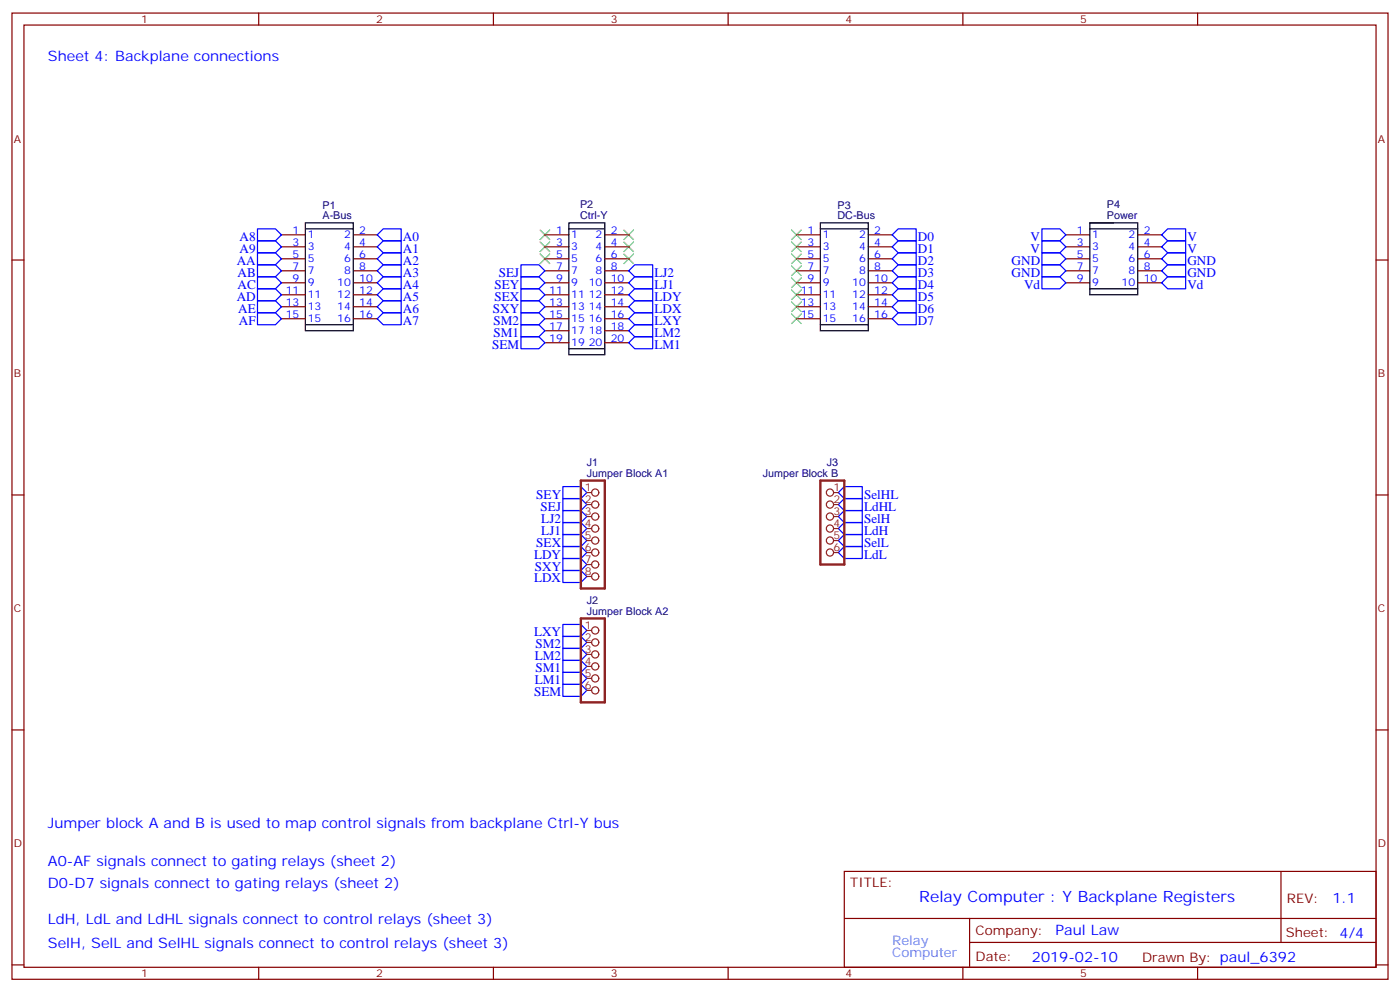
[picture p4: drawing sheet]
<svg xmlns="http://www.w3.org/2000/svg" width="412mm" height="292mm" viewBox="0 0 412 292" stroke-linecap="round" stroke-linejoin="round" font-family="sans-serif">
<g fill="none" stroke="#870000" stroke-width=".35">
<path d="M3.5 3.8h405.4v284.4h-405.4zM7.1 7.4h398.2v277.3h-398.2zM76.2 3.8v3.6M145.3 3.8v3.6M214.5 3.8v3.6M283.6 3.8v3.6M352.8 3.8v3.6M3.5 76.5h3.6M82.9 69.1h7.1M82.9 72.6h7.1M82.9 76.2h7.1M82.9 79.7h7.1"/>
<path d="M104.1 69.1h7M104.1 72.6h7M104.1 76.2h7M104.1 79.7h7M160.5 69.1h7.1M160.5 72.6h7.1M160.5 76.2h7.1M160.5 79.7h7.1M178.2 69.1h7M178.2 72.6h7M178.2 76.2h7M178.2 79.7h7"/>
<path d="M234.6 69.1h7.1M234.6 72.6h7.1M234.6 76.2h7.1M234.6 79.7h7.1M255.8 69.1h7M255.8 72.6h7M255.8 76.2h7M255.8 79.7h7M314 69.1h7M314 72.6h7M314 76.2h7M314 79.7h7"/>
<path d="M335.1 69.1h7.1M335.1 72.6h7.1M335.1 76.2h7.1M335.1 79.7h7.1M405.3 76.5h3.6M82.9 83.2h7.1M82.9 86.7h7.1M82.9 90.3h7.1M82.9 93.8h7.1M104.1 83.2h7M104.1 86.7h7M104.1 90.3h7"/>
<path d="M104.1 93.8h7M160.5 83.2h7.1M160.5 86.7h7.1M160.5 90.3h7.1M160.5 93.8h7.1M160.5 97.3h7.1M178.2 83.2h7M178.2 86.7h7M178.2 90.3h7M178.2 93.8h7M178.2 97.3h7M234.6 83.2h7.1"/>
<path d="M234.6 86.7h7.1M234.6 90.3h7.1M234.6 93.8h7.1M255.8 83.2h7M255.8 86.7h7M255.8 90.3h7M255.8 93.8h7M314 83.2h7M335.1 83.2h7.1M160.5 100.9h7.1M178.2 100.9h7M3.5 145.7h3.6"/>
<path d="M405.3 145.7h3.6M3.5 214.8h3.6M405.3 214.8h3.6M248.7 256.4h156.6v28.3h-156.6zM377.3 256.5v20.8M248.7 270.3h156.5M285.6 277.3h119.6M285.6 270.3v14.1M3.5 284h3.6M76.2 284.7v3.5M145.3 284.7v3.5M214.5 284.7v3.5"/>
<path d="M283.6 284.7v3.5M352.8 284.7v3.5M405.3 284h3.6"/>
</g>
<g fill="none" stroke="#000" stroke-width=".35">
<path d="M90 65.6h14.1v31.7h-14.1zM90 67.3h14.1M167.6 65.6h10.6v38.8h-10.6zM167.6 67.3h10.6M241.7 65.6h14.1v31.7h-14.1zM241.7 67.3h14.1M321 65.6h14.1v21.1h-14.1zM321 67.3h14.1M321 65.6h7.1M90 95.6h14.1M241.7 95.6h14.1M321 85h14.1"/>
<path d="M167.6 102.6h10.6"/>
</g>
<g fill="none" stroke="#00f" stroke-width=".35">
<path d="M75.8 67.3h5.3l1.8 1.8-1.8 1.8h-5.3zM75.8 70.9h5.3l1.8 1.7-1.8 1.8h-5.3zM75.8 74.4h5.3l1.8 1.8-1.8 1.7h-5.3zM75.8 77.9h5.3l1.8 1.8-1.8 1.8h-5.3zM111.1 69.1l1.8-1.8h5.3v3.6h-5.3zM111.1 72.6l1.8-1.7h5.3v3.5h-5.3zM111.1 76.2l1.8-1.8h5.3v3.5h-5.3zM112.9 77.9h5.3v3.6h-5.3l-1.8-1.8zM153.5 77.9h5.2l1.8 1.8-1.8 1.8h-5.2zM187 77.9h5.3v3.6h-5.3l-1.8-1.8zM262.8 72.6l1.8-1.7h5.3v3.5h-5.3zM262.8 79.7l1.8-1.8h5.3v3.6h-5.3z"/>
<path d="M264.6 67.3h5.3v3.6h-5.3l-1.8-1.8zM264.6 74.4h5.3v3.5h-5.3l-1.8-1.7zM306.9 67.3h5.3l1.8 1.8-1.8 1.8h-5.3zM306.9 70.9h5.3l1.8 1.7-1.8 1.8h-5.3zM306.9 74.4h5.3l1.8 1.8-1.8 1.7h-5.3zM306.9 77.9h5.3l1.8 1.8-1.8 1.8h-5.3zM342.2 72.6l1.8-1.7h5.2v3.5h-5.2zM342.2 79.7l1.8-1.8h5.2v3.6h-5.2zM344 67.3h5.2v3.6h-5.2l-1.8-1.8zM344 74.4h5.2v3.5h-5.2l-1.8-1.7zM75.8 81.5h5.3l1.8 1.7-1.8 1.8h-5.3zM75.8 85h5.3l1.8 1.7-1.8 1.8h-5.3z"/>
<path d="M75.8 88.5h5.3l1.8 1.8-1.8 1.7h-5.3zM75.8 92h5.3l1.8 1.8-1.8 1.8h-5.3zM112.9 81.5h5.3v3.5h-5.3l-1.8-1.8zM112.9 85h5.3v3.5h-5.3l-1.8-1.8zM112.9 88.5h5.3v3.5h-5.3l-1.8-1.7zM112.9 92h5.3v3.6h-5.3l-1.8-1.8zM153.5 81.5h5.2l1.8 1.7-1.8 1.8h-5.2zM153.5 85h5.2l1.8 1.7-1.8 1.8h-5.2zM153.5 88.5h5.2l1.8 1.8-1.8 1.7h-5.2zM153.5 92h5.2l1.8 1.8-1.8 1.8h-5.2zM153.5 95.6h5.2l1.8 1.7-1.8 1.8h-5.2zM153.5 99.1h5.2l1.8 1.8-1.8 1.7h-5.2z"/>
<path d="M187 81.5h5.3v3.5h-5.3l-1.8-1.8zM187 85h5.3v3.5h-5.3l-1.8-1.8zM187 88.5h5.3v3.5h-5.3l-1.8-1.7zM187 92h5.3v3.6h-5.3l-1.8-1.8zM187 95.6h5.3v3.5h-5.3l-1.8-1.8zM187 99.1h5.3v3.5h-5.3l-1.8-1.7zM262.8 86.7l1.8-1.7h5.3v3.5h-5.3zM262.8 93.8l1.8-1.8h5.3v3.6h-5.3zM264.6 81.5h5.3v3.5h-5.3l-1.8-1.8zM264.6 88.5h5.3v3.5h-5.3l-1.8-1.7zM306.9 81.5h5.3l1.8 1.7-1.8 1.8h-5.3zM344 81.5h5.2v3.5h-5.2l-1.8-1.8z"/>
<path d="M165.8 157.3h5.3l1.8 1.8-1.8 1.7h-5.3zM165.8 143.2h5.3l1.8 1.8-1.8 1.7h-5.3zM165.8 146.7h5.3l1.8 1.8-1.8 1.7h-5.3zM165.8 150.2h5.3l1.8 1.8-1.8 1.8h-5.3zM165.8 153.8h5.3l1.8 1.7-1.8 1.8h-5.3zM248.7 150.2h5.3v3.6h-5.3l-1.8-1.8zM248.7 157.3h5.3v3.5h-5.3l-1.8-1.7zM248.7 153.8h5.3v3.5h-5.3l-1.8-1.8zM248.7 143.2h5.3v3.5h-5.3l-1.8-1.7zM248.7 146.7h5.3v3.5h-5.3l-1.8-1.7zM165.8 164.4h5.3l1.8 1.7-1.8 1.8h-5.3zM165.8 160.8h5.3l1.8 1.8-1.8 1.8h-5.3z"/>
<path d="M165.8 167.9h5.3l1.8 1.8-1.8 1.7h-5.3zM248.7 160.8h5.3v3.6h-5.3l-1.8-1.8zM165.8 183.8h5.3l1.8 1.7-1.8 1.8h-5.3zM165.8 190.8h5.3l1.8 1.8-1.8 1.7h-5.3zM165.8 197.9h5.3l1.8 1.7-1.8 1.8h-5.3zM165.8 194.3h5.3l1.8 1.8-1.8 1.8h-5.3zM165.8 187.3h5.3l1.8 1.8-1.8 1.7h-5.3zM165.8 201.4h5.3l1.8 1.8-1.8 1.7h-5.3z"/>
</g>
<path d="M171.1 141.4h7.1v31.8h-7.1zM241.7 141.4h7v24.7h-7zM171.1 182h7.1v24.7h-7.1z" fill="none" stroke="#8c2424" stroke-width=".71"/>
<g fill="none" stroke="#8c2424" stroke-width=".35">
<path d="M172.9 145h1.4M172.9 148.5h1.4M172.9 152h1.4M172.9 155.5h1.4M172.9 159.1h1.4M245.5 145h1.4M245.5 148.5h1.4M245.5 152h1.4M245.5 155.5h1.4M245.5 159.1h1.4M172.9 162.6h1.4M172.9 166.1h1.4"/>
<path d="M172.9 169.7h1.4M245.5 162.6h1.4M172.9 185.5h1.4M172.9 189.1h1.4M172.9 192.6h1.4M172.9 196.1h1.4M172.9 199.6h1.4M172.9 203.2h1.4"/>
<circle cx="175.3" cy="159.1" r="1.06"/>
<circle cx="175.3" cy="152" r="1.06"/>
<circle cx="175.3" cy="148.5" r="1.06"/>
<circle cx="175.3" cy="145" r="1.06"/>
<circle cx="175.3" cy="155.5" r="1.06"/>
<circle cx="244.5" cy="148.5" r="1.06"/>
<circle cx="244.5" cy="145" r="1.06"/>
<circle cx="244.5" cy="152" r="1.06"/>
<circle cx="244.5" cy="159.1" r="1.06"/>
<circle cx="244.5" cy="155.5" r="1.06"/>
<circle cx="175.3" cy="169.7" r="1.06"/>
<circle cx="175.3" cy="162.6" r="1.06"/>
<circle cx="175.3" cy="166.1" r="1.06"/>
<circle cx="244.5" cy="162.6" r="1.06"/>
<circle cx="175.3" cy="196.1" r="1.06"/>
<circle cx="175.3" cy="199.6" r="1.06"/>
<circle cx="175.3" cy="189.1" r="1.06"/>
<circle cx="175.3" cy="185.5" r="1.06"/>
<circle cx="175.3" cy="192.6" r="1.06"/>
<circle cx="175.3" cy="203.2" r="1.06"/>
</g>
<g fill="none" stroke="#3c3" stroke-width=".35">
<path d="M159.1 67.7l2.8 2.8M159.1 71.2l2.8 2.8M159.1 74.8l2.8 2.8M161.9 67.7l-2.8 2.8M161.9 71.2l-2.8 2.8M161.9 74.8l-2.8 2.8M183.8 74.8l2.8 2.8M183.8 67.7l2.8 2.8M183.8 71.2l2.8 2.8M186.6 74.8l-2.8 2.8M186.6 67.7l-2.8 2.8M186.6 71.2l-2.8 2.8"/>
<path d="M233.2 67.7l2.8 2.8M233.2 71.2l2.8 2.8M233.2 74.8l2.8 2.8M233.2 78.3l2.8 2.8M236 67.7l-2.8 2.8M236 71.2l-2.8 2.8M236 74.8l-2.8 2.8M236 78.3l-2.8 2.8M233.2 85.3l2.8 2.9M233.2 88.9l2.8 2.8M233.2 81.8l2.8 2.8M233.2 92.4l2.8 2.8"/>
<path d="M236 85.3l-2.8 2.9M236 88.9l-2.8 2.8M236 81.8l-2.8 2.8M236 92.4l-2.8 2.8"/>
</g>
<text font-size="4.6" fill="#00f" x="270.8" y="265.5">Relay Computer : Y Backplane Registers</text>
<g font-size="4.2" fill="#00f">
<text x="14.1" y="18">Sheet 4: Backplane connections</text>
<text x="14.1" y="243.7">Jumper block A and B is used to map control signals from backplane Ctrl-Y bus</text>
<text x="14.1" y="254.9">A0-AF signals connect to gating relays (sheet 2)</text>
<text x="14.1" y="261.4">D0-D7 signals connect to gating relays (sheet 2)</text>
<text x="392.5" y="265.7">1.1</text>
<text x="14.1" y="272">LdH, LdL and LdHL signals connect to control relays (sheet 3)</text>
<text x="310.9" y="275.3">Paul Law</text>
<text x="14.1" y="279">SelH, SelL and SelHL signals connect to control relays (sheet 3)</text>
<text x="304" y="283.1">2019-02-10</text>
</g>
<g font-size="3.9" fill="#00f">
<text x="70.6" y="70.9">A8</text>
<text x="118.7" y="70.9">A0</text>
<text x="270.4" y="70.9">D0</text>
<text x="303.6" y="70.9">V</text>
<text x="349.8" y="70.9">V</text>
<text x="69.7" y="77.9">AA</text>
<text x="70.6" y="74.4">A9</text>
<text x="118.7" y="74.4">A1</text>
<text x="118.7" y="77.9">A2</text>
<text x="270.4" y="74.4">D1</text>
<text x="270.4" y="77.9">D2</text>
<text x="298" y="77.9">GND</text>
<text x="303.6" y="74.4">V</text>
<text x="349.8" y="74.4">V</text>
<text x="349.8" y="77.9">GND</text>
<text x="70" y="81.5">AB</text>
<text x="118.7" y="81.5">A3</text>
<text x="146.9" y="81.5">SEJ</text>
<text x="192.8" y="81.5">LJ2</text>
<text x="270.4" y="81.5">D3</text>
<text x="298" y="81.5">GND</text>
<text x="349.8" y="81.5">GND</text>
<text x="69.7" y="88.5">AD</text>
<text x="70" y="85">AC</text>
<text x="118.7" y="85">A4</text>
<text x="118.7" y="88.5">A5</text>
<text x="145.6" y="85">SEY</text>
<text x="145.6" y="88.5">SEX</text>
<text x="192.8" y="85">LJ1</text>
<text x="192.8" y="88.5">LDY</text>
<text x="270.4" y="85">D4</text>
<text x="270.4" y="88.5">D5</text>
<text x="301.7" y="85">Vd</text>
<text x="349.8" y="85">Vd</text>
<text x="70.2" y="92">AE</text>
<text x="70.4" y="95.6">AF</text>
<text x="118.7" y="92">A6</text>
<text x="118.7" y="95.6">A7</text>
<text x="145.2" y="92">SXY</text>
<text x="145.4" y="95.6">SM2</text>
<text x="192.8" y="92">LDX</text>
<text x="192.8" y="95.6">LXY</text>
<text x="270.4" y="92">D6</text>
<text x="270.4" y="95.6">D7</text>
<text x="145.4" y="99.1">SM1</text>
<text x="192.8" y="99.1">LM2</text>
<text x="145" y="102.6">SEM</text>
<text x="192.8" y="102.6">LM1</text>
<text x="158" y="146.7">SEY</text>
<text x="254.5" y="146.7">SelHL</text>
<text x="159.3" y="150.2">SEJ</text>
<text x="159.5" y="153.8">LJ2</text>
<text x="254.5" y="153.8">SelH</text>
<text x="254.5" y="150.2">LdHL</text>
<text x="158" y="160.8">SEX</text>
<text x="159.5" y="157.3">LJ1</text>
<text x="254.5" y="160.8">SelL</text>
<text x="254.5" y="157.3">LdH</text>
<text x="157.3" y="164.4">LDY</text>
<text x="157.6" y="167.9">SXY</text>
<text x="254.5" y="164.4">LdL</text>
<text x="157.3" y="171.4">LDX</text>
<text x="157.3" y="187.3">LXY</text>
<text x="157.7" y="190.8">SM2</text>
<text x="157.5" y="194.3">LM2</text>
<text x="157.7" y="197.9">SM1</text>
<text x="157.5" y="201.4">LM1</text>
<text x="157.3" y="204.9">SEM</text>
</g>
<g font-size="3.9" fill="#800">
<text x="250.5" y="261">TITLE:</text>
<text x="379.1" y="265.7">REV:</text>
<text x="287.4" y="275.2">Company:</text>
<text x="378.7" y="275.8">Sheet: 4/4</text>
<text x="287.4" y="282.9">Date:</text>
<text x="336.4" y="283">Drawn By: paul_6392</text>
</g>
<g font-size="3.9" fill="#39c">
<text x="262.8" y="278">Relay</text>
<text x="262.8" y="281.5">Computer</text>
</g>
<g font-size="3.2" fill="#800">
<text x="41.6" y="6.8">1</text>
<text x="110.8" y="6.8">2</text>
<text x="179.9" y="6.8">3</text>
<text x="249.1" y="6.8">4</text>
<text x="318.2" y="6.8">5</text>
<text x="4.1" y="41.9">A</text>
<text x="405.9" y="41.9">A</text>
<text x="4.1" y="111.1">B</text>
<text x="405.9" y="111.1">B</text>
<text x="4.1" y="180.2">C</text>
<text x="405.9" y="180.2">C</text>
<text x="4.1" y="249.4">D</text>
<text x="405.9" y="249.4">D</text>
<text x="41.6" y="287.7">1</text>
<text x="110.8" y="287.7">2</text>
<text x="179.9" y="287.7">3</text>
<text x="249.1" y="287.7">4</text>
<text x="318.2" y="287.7">5</text>
</g>
<g font-size="3.2" fill="#000080">
<text x="95" y="64.5">A-Bus</text>
<text x="95" y="61.4">P1</text>
<text x="170.9" y="64.5">Ctrl-Y</text>
<text x="170.9" y="61.3">P2</text>
<text x="246.7" y="64.5">DC-Bus</text>
<text x="246.7" y="61.4">P3</text>
<text x="326.1" y="64.5">Power</text>
<text x="326.1" y="61.3">P4</text>
<text x="172.9" y="137.2">J1</text>
<text x="243.6" y="137.2">J3</text>
<text x="172.9" y="140.4">Jumper Block A1</text>
<text x="224.7" y="140.4">Jumper Block B</text>
<text x="172.9" y="177.8">J2</text>
<text x="172.9" y="180.9">Jumper Block A2</text>
</g>
<g font-size="3.2" fill="#00f">
<text x="86.2" y="68.8">1</text>
<text x="90.7" y="70.2">1</text>
<text x="101.3" y="70.2">2</text>
<text x="105.8" y="68.8">2</text>
<text x="163.8" y="68.8">1</text>
<text x="168.3" y="70.2">1</text>
<text x="175.4" y="70.2">2</text>
<text x="179.9" y="68.8">2</text>
<text x="237.9" y="68.8">1</text>
<text x="242.4" y="70.2">1</text>
<text x="253" y="70.2">2</text>
<text x="257.5" y="68.8">2</text>
<text x="317.2" y="68.8">1</text>
<text x="321.7" y="70.2">1</text>
<text x="332.4" y="70.2">2</text>
<text x="336.9" y="68.8">2</text>
<text x="86.2" y="72.3">3</text>
<text x="86.2" y="75.8">5</text>
<text x="90.7" y="73.7">3</text>
<text x="90.7" y="77.2">5</text>
<text x="101.3" y="73.7">4</text>
<text x="101.3" y="77.2">6</text>
<text x="105.8" y="72.3">4</text>
<text x="105.8" y="75.8">6</text>
<text x="163.8" y="72.3">3</text>
<text x="163.8" y="75.8">5</text>
<text x="168.3" y="73.7">3</text>
<text x="168.3" y="77.2">5</text>
<text x="175.4" y="73.7">4</text>
<text x="175.4" y="77.2">6</text>
<text x="179.9" y="72.3">4</text>
<text x="179.9" y="75.8">6</text>
<text x="237.9" y="72.3">3</text>
<text x="237.9" y="75.8">5</text>
<text x="242.4" y="73.7">3</text>
<text x="242.4" y="77.2">5</text>
<text x="253" y="73.7">4</text>
<text x="253" y="77.2">6</text>
<text x="257.5" y="72.3">4</text>
<text x="257.5" y="75.8">6</text>
<text x="317.2" y="72.3">3</text>
<text x="317.2" y="75.8">5</text>
<text x="321.7" y="73.7">3</text>
<text x="321.7" y="77.2">5</text>
<text x="332.4" y="73.7">4</text>
<text x="332.4" y="77.2">6</text>
<text x="336.9" y="72.3">4</text>
<text x="336.9" y="75.8">6</text>
<text x="86.2" y="79.3">7</text>
<text x="86.2" y="82.9">9</text>
<text x="90.7" y="80.8">7</text>
<text x="101.3" y="80.8">8</text>
<text x="105.8" y="79.3">8</text>
<text x="105.8" y="82.9">10</text>
<text x="163.8" y="79.3">7</text>
<text x="163.8" y="82.9">9</text>
<text x="168.3" y="80.8">7</text>
<text x="175.4" y="80.8">8</text>
<text x="179.9" y="79.3">8</text>
<text x="179.9" y="82.9">10</text>
<text x="237.9" y="79.3">7</text>
<text x="237.9" y="82.9">9</text>
<text x="242.4" y="80.8">7</text>
<text x="253" y="80.8">8</text>
<text x="257.5" y="79.3">8</text>
<text x="257.5" y="82.9">10</text>
<text x="317.2" y="79.3">7</text>
<text x="317.2" y="82.9">9</text>
<text x="321.7" y="80.8">7</text>
<text x="332.4" y="80.8">8</text>
<text x="336.9" y="79.3">8</text>
<text x="336.9" y="82.9">10</text>
<text x="84.2" y="86.4">11</text>
<text x="84.2" y="89.9">13</text>
<text x="90.7" y="84.3">9</text>
<text x="90.7" y="87.8">11</text>
<text x="99.3" y="84.3">10</text>
<text x="99.3" y="87.8">12</text>
<text x="105.8" y="86.4">12</text>
<text x="105.8" y="89.9">14</text>
<text x="161.8" y="86.4">11</text>
<text x="161.8" y="89.9">13</text>
<text x="168.3" y="84.3">9</text>
<text x="168.3" y="87.8">11</text>
<text x="173.4" y="84.3">10</text>
<text x="173.4" y="87.8">12</text>
<text x="179.9" y="86.4">12</text>
<text x="179.9" y="89.9">14</text>
<text x="235.9" y="86.4">11</text>
<text x="235.9" y="89.9">13</text>
<text x="242.4" y="84.3">9</text>
<text x="242.4" y="87.8">11</text>
<text x="251" y="84.3">10</text>
<text x="251" y="87.8">12</text>
<text x="257.5" y="86.4">12</text>
<text x="257.5" y="89.9">14</text>
<text x="321.7" y="84.3">9</text>
<text x="330.4" y="84.3">10</text>
<text x="84.2" y="93.5">15</text>
<text x="90.7" y="91.3">13</text>
<text x="90.7" y="94.9">15</text>
<text x="99.3" y="91.3">14</text>
<text x="99.3" y="94.9">16</text>
<text x="105.8" y="93.5">16</text>
<text x="161.8" y="93.5">15</text>
<text x="168.3" y="91.3">13</text>
<text x="168.3" y="94.9">15</text>
<text x="173.4" y="91.3">14</text>
<text x="173.4" y="94.9">16</text>
<text x="179.9" y="93.5">16</text>
<text x="235.9" y="93.5">15</text>
<text x="242.4" y="91.3">13</text>
<text x="242.4" y="94.9">15</text>
<text x="251" y="91.3">14</text>
<text x="251" y="94.9">16</text>
<text x="257.5" y="93.5">16</text>
<text x="161.8" y="97">17</text>
<text x="161.8" y="100.5">19</text>
<text x="168.3" y="98.4">17</text>
<text x="168.3" y="101.9">19</text>
<text x="173.4" y="98.4">18</text>
<text x="173.4" y="101.9">20</text>
<text x="179.9" y="97">18</text>
<text x="179.9" y="100.5">20</text>
</g>
<g font-size="3.2" fill="#8d2323">
<text x="172.3" y="144.6">1</text>
<text x="172.3" y="148.1">2</text>
<text x="245.5" y="144.6">1</text>
<text x="245.5" y="148.1">2</text>
<text x="172.3" y="151.7">3</text>
<text x="172.3" y="155.2">4</text>
<text x="245.5" y="151.7">3</text>
<text x="245.5" y="155.2">4</text>
<text x="172.3" y="158.7">5</text>
<text x="245.5" y="158.7">5</text>
<text x="172.3" y="162.2">6</text>
<text x="172.3" y="165.8">7</text>
<text x="245.5" y="162.2">6</text>
<text x="172.3" y="169.3">8</text>
<text x="172.3" y="185.2">1</text>
<text x="172.3" y="188.7">2</text>
<text x="172.3" y="192.2">3</text>
<text x="172.3" y="195.8">4</text>
<text x="172.3" y="199.3">5</text>
<text x="172.3" y="202.8">6</text>
</g>
</svg>
